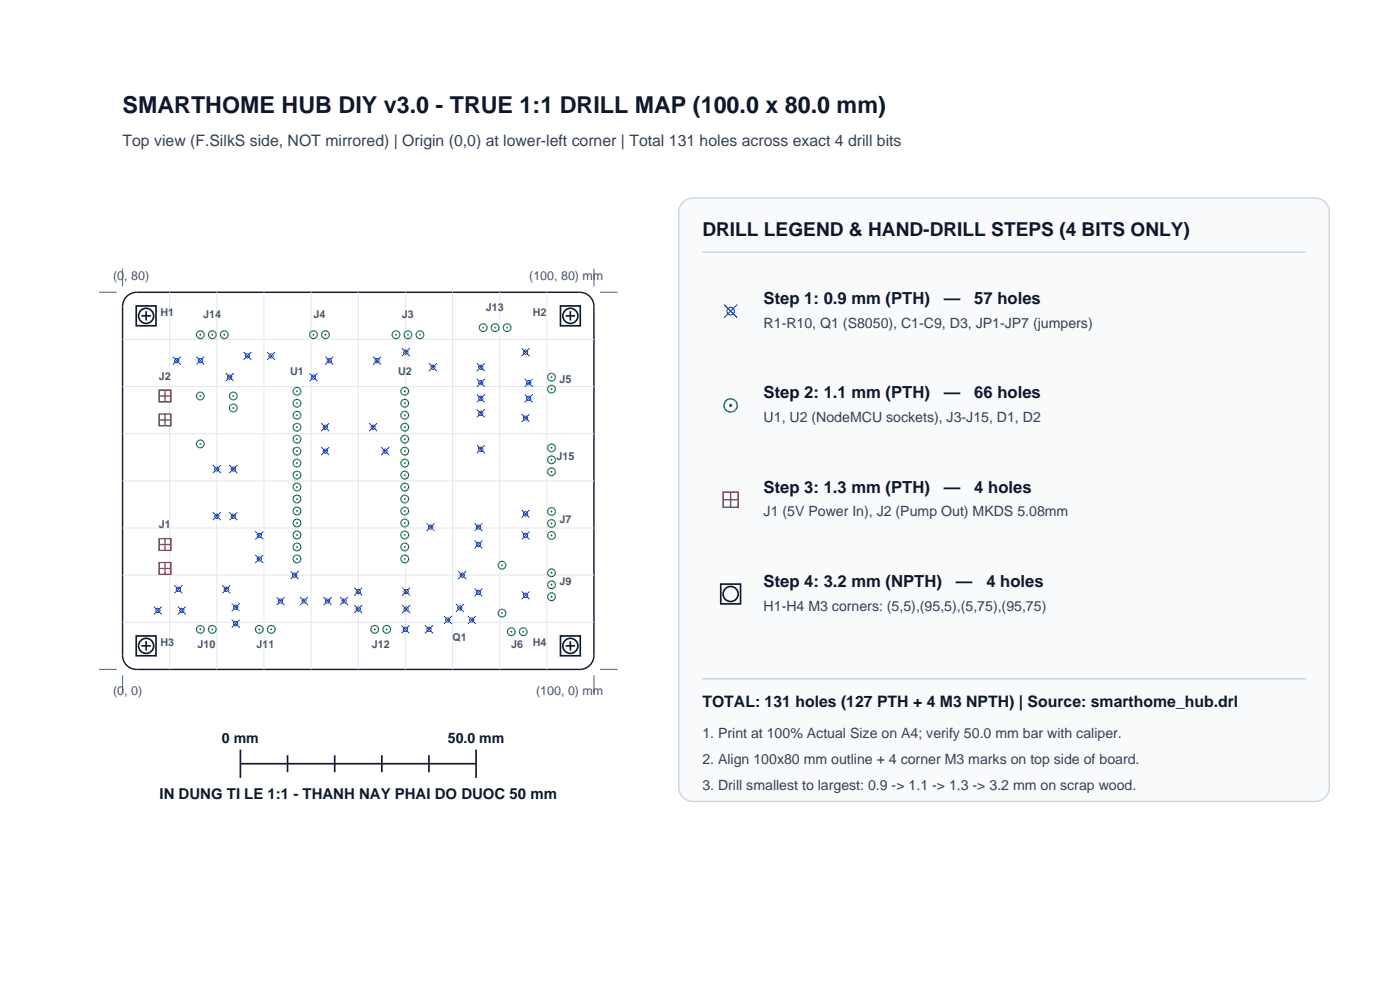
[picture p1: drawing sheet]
<svg xmlns="http://www.w3.org/2000/svg" width="297mm" height="210mm" viewBox="0 0 297 210" stroke-linecap="round" stroke-linejoin="round" font-family="sans-serif">
<path d="M26 57v3.7M126 57v3.7M21 62h3.7M127.3 62h3.7M21 142h3.7M26 143.2v3.8M126 143.2v3.8M127.3 142h3.7" fill="none" stroke="#64748b" stroke-width=".25"/>
<path d="M27.1 62.7l1.2-.6 .7-.1h94a3 3 0 0 1 3 3v74a3 3 0 0 1-3 3h-94a3 3 0 0 1-3-3v-74a2.99 2.99 0 0 1 1.1-2.3z" fill="none" stroke="#0f172a" stroke-width=".3"/>
<g fill="none" stroke="#e2e8f0" stroke-width=".21">
<path d="M26 72h100M36 62v80M46 62v80M56 62v80M66 62v80M76 62v80M86 62v80M96 62v80M106 62v80M116 62v80M26 92h100M26 82h100"/>
<path d="M26 112h100M26 102h100M26 132h100M26 122h100"/>
</g>
<g fill="none" stroke="#1d4ed8" stroke-width=".22">
<path d="M36.7 75.7l1.7 1.7M38.4 75.7l-1.7 1.7M41.7 75.7l1.7 1.7M43.4 75.7l-1.7 1.7M47.9 79.1l1.7 1.7M49.6 79.1l-1.7 1.7M51.6 74.6l1.7 1.7M53.3 74.6l-1.7 1.7M56.7 74.6l1.7 1.7M58.4 74.6l-1.7 1.7M65.7 79.1l1.7 1.7M67.4 79.1l-1.7 1.7"/>
<path d="M69 75.7l1.7 1.7M70.7 75.7l-1.7 1.7M79.1 75.7l1.8 1.7M80.9 75.7l-1.8 1.7M85.2 73.8l1.7 1.7M86.9 73.8l-1.7 1.7M91 77.1l1.7 1.7M92.7 77.1l-1.7 1.7M101.1 77.1l1.7 1.7M102.8 77.1l-1.7 1.7M110.6 73.8l1.7 1.7M112.3 73.8l-1.7 1.7"/>
<path d="M45.2 98.6l1.6 1.7M46.8 98.6l-1.6 1.7M48.6 98.6l1.7 1.7M50.3 98.6l-1.7 1.7M68.2 94.9l1.6 1.6M68.2 89.8l1.6 1.7M69.8 94.9l-1.6 1.6M69.8 89.8l-1.6 1.7M78.3 89.8l1.7 1.7M80 89.8l-1.7 1.7M80.9 94.9l1.6 1.6M82.5 94.9l-1.6 1.6"/>
<path d="M101.1 94.4l1.7 1.7M101.1 86.8l1.7 1.7M101.1 80.3l1.7 1.7M101.1 83.6l1.7 1.7M102.8 94.4l-1.7 1.7M102.8 86.8l-1.7 1.7M102.8 80.3l-1.7 1.7M102.8 83.6l-1.7 1.7M110.6 87.8l1.7 1.7M111.3 80.3l1.7 1.7M111.3 83.6l1.7 1.7M112.3 87.8l-1.7 1.7"/>
<path d="M113 80.3l-1.7 1.7M113 83.6l-1.7 1.7M45.2 108.7l1.6 1.7M46.8 108.7l-1.6 1.7M48.6 108.7l1.7 1.7M50.3 108.7l-1.7 1.7M54.2 117.7l1.7 1.7M54.2 112.7l1.7 1.7M55.9 117.7l-1.7 1.7M55.9 112.7l-1.7 1.7M90.5 110.9l1.7 1.7M92.2 110.9l-1.7 1.7"/>
<path d="M100.7 114.6l1.7 1.7M100.7 110.9l1.7 1.7M102.4 114.6l-1.7 1.7M102.4 110.9l-1.7 1.7M110.6 112.7l1.7 1.7M110.6 108.1l1.7 1.7M112.3 112.7l-1.7 1.7M112.3 108.1l-1.7 1.7M32.6 128.7l1.8 1.7M34.4 128.7l-1.8 1.7M37 124.2l1.7 1.7M37.7 128.7l1.7 1.7"/>
<path d="M38.7 124.2l-1.7 1.7M39.4 128.7l-1.7 1.7M47.1 124.2l1.7 1.7M48.8 124.2l-1.7 1.7M49.1 127.9l1.7 1.7M49.1 131.4l1.7 1.8M50.8 127.9l-1.7 1.7M50.8 131.4l-1.7 1.8M58.7 126.6l1.7 1.7M60.4 126.6l-1.7 1.7M61.6 121.1l1.7 1.7M63.3 121.1l-1.7 1.7"/>
<path d="M63.7 126.6l1.7 1.7M65.4 126.6l-1.7 1.7M68.6 126.6l1.7 1.7M70.3 126.6l-1.7 1.7M72.2 126.6l1.7 1.7M73.9 126.6l-1.7 1.7M75.1 124.6l1.7 1.7M75.1 128.3l1.7 1.8M76.8 124.6l-1.7 1.7M76.8 128.3l-1.7 1.8M85.2 132.7l1.7 1.7M85.3 124.6l1.7 1.7"/>
<path d="M85.3 128.3l1.7 1.8M86.9 132.7l-1.7 1.7M87 124.6l-1.7 1.7M87 128.3l-1.7 1.8M90.1 132.7l1.8 1.7M91.9 132.7l-1.8 1.7M94.2 130.7l1.7 1.7M95.9 130.7l-1.7 1.7M96.7 128.1l1.7 1.7M97.2 121.1l1.7 1.7M98.4 128.1l-1.7 1.7M98.9 121.1l-1.7 1.7"/>
<path d="M99.2 130.7l1.7 1.7M100.7 124.8l1.7 1.7M100.9 130.7l-1.7 1.7M102.4 124.8l-1.7 1.7M110.6 125.4l1.7 1.7M112.3 125.4l-1.7 1.7"/>
<circle cx="37.5" cy="76.5" r=".45"/>
<circle cx="42.5" cy="76.5" r=".45"/>
<circle cx="52.5" cy="75.5" r=".45"/>
<circle cx="57.5" cy="75.5" r=".45"/>
<circle cx="69.8" cy="76.5" r=".45"/>
<circle cx="80" cy="76.5" r=".45"/>
<circle cx="86.1" cy="74.7" r=".45"/>
<circle cx="91.8" cy="77.9" r=".45"/>
<circle cx="102" cy="77.9" r=".45"/>
<circle cx="111.5" cy="74.7" r=".45"/>
<circle cx="46" cy="99.5" r=".45"/>
<circle cx="48.7" cy="80" r=".45"/>
<circle cx="49.5" cy="99.5" r=".45"/>
<circle cx="66.5" cy="80" r=".45"/>
<circle cx="69" cy="90.6" r=".45"/>
<circle cx="69" cy="95.7" r=".45"/>
<circle cx="79.2" cy="90.6" r=".45"/>
<circle cx="81.7" cy="95.7" r=".45"/>
<circle cx="102" cy="84.5" r=".45"/>
<circle cx="102" cy="81.2" r=".45"/>
<circle cx="102" cy="87.7" r=".45"/>
<circle cx="102" cy="95.3" r=".45"/>
<circle cx="111.5" cy="88.7" r=".45"/>
<circle cx="112.2" cy="84.5" r=".45"/>
<circle cx="112.2" cy="81.2" r=".45"/>
<circle cx="46" cy="109.5" r=".45"/>
<circle cx="49.5" cy="109.5" r=".45"/>
<circle cx="55" cy="113.6" r=".45"/>
<circle cx="55" cy="118.6" r=".45"/>
<circle cx="91.3" cy="111.8" r=".45"/>
<circle cx="101.5" cy="115.5" r=".45"/>
<circle cx="101.5" cy="111.8" r=".45"/>
<circle cx="111.5" cy="109" r=".45"/>
<circle cx="111.5" cy="113.6" r=".45"/>
<circle cx="33.5" cy="129.5" r=".45"/>
<circle cx="37.8" cy="125" r=".45"/>
<circle cx="38.6" cy="129.5" r=".45"/>
<circle cx="48" cy="125" r=".45"/>
<circle cx="50" cy="128.8" r=".45"/>
<circle cx="50" cy="132.3" r=".45"/>
<circle cx="59.5" cy="127.5" r=".45"/>
<circle cx="62.5" cy="122" r=".45"/>
<circle cx="64.5" cy="127.5" r=".45"/>
<circle cx="69.5" cy="127.5" r=".45"/>
<circle cx="73" cy="127.5" r=".45"/>
<circle cx="76" cy="129.2" r=".45"/>
<circle cx="76" cy="125.5" r=".45"/>
<circle cx="86" cy="133.5" r=".45"/>
<circle cx="86.2" cy="129.2" r=".45"/>
<circle cx="86.2" cy="125.5" r=".45"/>
<circle cx="91" cy="133.5" r=".45"/>
<circle cx="95" cy="131.5" r=".45"/>
<circle cx="97.5" cy="129" r=".45"/>
<circle cx="98.1" cy="122" r=".45"/>
<circle cx="100.1" cy="131.5" r=".45"/>
<circle cx="101.5" cy="125.7" r=".45"/>
<circle cx="111.5" cy="126.3" r=".45"/>
</g>
<circle cx="42.5" cy="84" r=".82" fill="none" stroke="#15803d" stroke-width=".25"/>
<circle cx="42.5" cy="84" r=".2" fill="#15803d"/>
<circle cx="42.5" cy="94.2" r=".82" fill="none" stroke="#15803d" stroke-width=".25"/>
<circle cx="42.5" cy="94.2" r=".2" fill="#15803d"/>
<circle cx="106.5" cy="119.9" r=".82" fill="none" stroke="#15803d" stroke-width=".25"/>
<circle cx="106.5" cy="119.9" r=".2" fill="#15803d"/>
<circle cx="106.5" cy="130.1" r=".82" fill="none" stroke="#15803d" stroke-width=".25"/>
<circle cx="106.5" cy="130.1" r=".2" fill="#15803d"/>
<circle cx="42.5" cy="133.5" r=".82" fill="none" stroke="#15803d" stroke-width=".25"/>
<circle cx="42.5" cy="133.5" r=".2" fill="#15803d"/>
<circle cx="45" cy="133.5" r=".82" fill="none" stroke="#15803d" stroke-width=".25"/>
<circle cx="45" cy="133.5" r=".2" fill="#15803d"/>
<circle cx="55" cy="133.5" r=".82" fill="none" stroke="#15803d" stroke-width=".25"/>
<circle cx="55" cy="133.5" r=".2" fill="#15803d"/>
<circle cx="57.5" cy="133.5" r=".82" fill="none" stroke="#15803d" stroke-width=".25"/>
<circle cx="57.5" cy="133.5" r=".2" fill="#15803d"/>
<circle cx="79.5" cy="133.5" r=".82" fill="none" stroke="#15803d" stroke-width=".25"/>
<circle cx="79.5" cy="133.5" r=".2" fill="#15803d"/>
<circle cx="82" cy="133.5" r=".82" fill="none" stroke="#15803d" stroke-width=".25"/>
<circle cx="82" cy="133.5" r=".2" fill="#15803d"/>
<circle cx="107.6" cy="69.5" r=".82" fill="none" stroke="#15803d" stroke-width=".25"/>
<circle cx="107.6" cy="69.5" r=".2" fill="#15803d"/>
<circle cx="105" cy="69.5" r=".82" fill="none" stroke="#15803d" stroke-width=".25"/>
<circle cx="105" cy="69.5" r=".2" fill="#15803d"/>
<circle cx="102.5" cy="69.5" r=".82" fill="none" stroke="#15803d" stroke-width=".25"/>
<circle cx="102.5" cy="69.5" r=".2" fill="#15803d"/>
<circle cx="42.5" cy="71" r=".82" fill="none" stroke="#15803d" stroke-width=".25"/>
<circle cx="42.5" cy="71" r=".2" fill="#15803d"/>
<circle cx="45" cy="71" r=".82" fill="none" stroke="#15803d" stroke-width=".25"/>
<circle cx="45" cy="71" r=".2" fill="#15803d"/>
<circle cx="47.6" cy="71" r=".82" fill="none" stroke="#15803d" stroke-width=".25"/>
<circle cx="47.6" cy="71" r=".2" fill="#15803d"/>
<circle cx="117" cy="95" r=".82" fill="none" stroke="#15803d" stroke-width=".25"/>
<circle cx="117" cy="95" r=".2" fill="#15803d"/>
<circle cx="117" cy="97.5" r=".82" fill="none" stroke="#15803d" stroke-width=".25"/>
<circle cx="117" cy="97.5" r=".2" fill="#15803d"/>
<circle cx="117" cy="100.1" r=".82" fill="none" stroke="#15803d" stroke-width=".25"/>
<circle cx="117" cy="100.1" r=".2" fill="#15803d"/>
<circle cx="84" cy="71" r=".82" fill="none" stroke="#15803d" stroke-width=".25"/>
<circle cx="84" cy="71" r=".2" fill="#15803d"/>
<circle cx="86.5" cy="71" r=".82" fill="none" stroke="#15803d" stroke-width=".25"/>
<circle cx="86.5" cy="71" r=".2" fill="#15803d"/>
<circle cx="89.1" cy="71" r=".82" fill="none" stroke="#15803d" stroke-width=".25"/>
<circle cx="89.1" cy="71" r=".2" fill="#15803d"/>
<circle cx="66.5" cy="71" r=".82" fill="none" stroke="#15803d" stroke-width=".25"/>
<circle cx="66.5" cy="71" r=".2" fill="#15803d"/>
<circle cx="69" cy="71" r=".82" fill="none" stroke="#15803d" stroke-width=".25"/>
<circle cx="69" cy="71" r=".2" fill="#15803d"/>
<circle cx="117" cy="80" r=".82" fill="none" stroke="#15803d" stroke-width=".25"/>
<circle cx="117" cy="80" r=".2" fill="#15803d"/>
<circle cx="117" cy="82.5" r=".82" fill="none" stroke="#15803d" stroke-width=".25"/>
<circle cx="117" cy="82.5" r=".2" fill="#15803d"/>
<circle cx="111" cy="134" r=".82" fill="none" stroke="#15803d" stroke-width=".25"/>
<circle cx="111" cy="134" r=".2" fill="#15803d"/>
<circle cx="108.5" cy="134" r=".82" fill="none" stroke="#15803d" stroke-width=".25"/>
<circle cx="108.5" cy="134" r=".2" fill="#15803d"/>
<circle cx="117" cy="113.6" r=".82" fill="none" stroke="#15803d" stroke-width=".25"/>
<circle cx="117" cy="113.6" r=".2" fill="#15803d"/>
<circle cx="117" cy="111" r=".82" fill="none" stroke="#15803d" stroke-width=".25"/>
<circle cx="117" cy="111" r=".2" fill="#15803d"/>
<circle cx="117" cy="108.5" r=".82" fill="none" stroke="#15803d" stroke-width=".25"/>
<circle cx="117" cy="108.5" r=".2" fill="#15803d"/>
<circle cx="49.5" cy="86.5" r=".82" fill="none" stroke="#15803d" stroke-width=".25"/>
<circle cx="49.5" cy="86.5" r=".2" fill="#15803d"/>
<circle cx="49.5" cy="84" r=".82" fill="none" stroke="#15803d" stroke-width=".25"/>
<circle cx="49.5" cy="84" r=".2" fill="#15803d"/>
<circle cx="117" cy="126.6" r=".82" fill="none" stroke="#15803d" stroke-width=".25"/>
<circle cx="117" cy="126.6" r=".2" fill="#15803d"/>
<circle cx="117" cy="124" r=".82" fill="none" stroke="#15803d" stroke-width=".25"/>
<circle cx="117" cy="124" r=".2" fill="#15803d"/>
<circle cx="117" cy="121.5" r=".82" fill="none" stroke="#15803d" stroke-width=".25"/>
<circle cx="117" cy="121.5" r=".2" fill="#15803d"/>
<circle cx="63" cy="83" r=".82" fill="none" stroke="#15803d" stroke-width=".25"/>
<circle cx="63" cy="83" r=".2" fill="#15803d"/>
<circle cx="63" cy="85.5" r=".82" fill="none" stroke="#15803d" stroke-width=".25"/>
<circle cx="63" cy="85.5" r=".2" fill="#15803d"/>
<circle cx="63" cy="88.1" r=".82" fill="none" stroke="#15803d" stroke-width=".25"/>
<circle cx="63" cy="88.1" r=".2" fill="#15803d"/>
<circle cx="63" cy="90.6" r=".82" fill="none" stroke="#15803d" stroke-width=".25"/>
<circle cx="63" cy="90.6" r=".2" fill="#15803d"/>
<circle cx="63" cy="93.2" r=".82" fill="none" stroke="#15803d" stroke-width=".25"/>
<circle cx="63" cy="93.2" r=".2" fill="#15803d"/>
<circle cx="63" cy="95.7" r=".82" fill="none" stroke="#15803d" stroke-width=".25"/>
<circle cx="63" cy="95.7" r=".2" fill="#15803d"/>
<circle cx="63" cy="98.2" r=".82" fill="none" stroke="#15803d" stroke-width=".25"/>
<circle cx="63" cy="98.2" r=".2" fill="#15803d"/>
<circle cx="63" cy="100.8" r=".82" fill="none" stroke="#15803d" stroke-width=".25"/>
<circle cx="63" cy="100.8" r=".2" fill="#15803d"/>
<circle cx="63" cy="103.3" r=".82" fill="none" stroke="#15803d" stroke-width=".25"/>
<circle cx="63" cy="103.3" r=".2" fill="#15803d"/>
<circle cx="63" cy="105.9" r=".82" fill="none" stroke="#15803d" stroke-width=".25"/>
<circle cx="63" cy="105.9" r=".2" fill="#15803d"/>
<circle cx="63" cy="108.4" r=".82" fill="none" stroke="#15803d" stroke-width=".25"/>
<circle cx="63" cy="108.4" r=".2" fill="#15803d"/>
<circle cx="63" cy="110.9" r=".82" fill="none" stroke="#15803d" stroke-width=".25"/>
<circle cx="63" cy="110.9" r=".2" fill="#15803d"/>
<circle cx="63" cy="113.5" r=".82" fill="none" stroke="#15803d" stroke-width=".25"/>
<circle cx="63" cy="113.5" r=".2" fill="#15803d"/>
<circle cx="63" cy="116" r=".82" fill="none" stroke="#15803d" stroke-width=".25"/>
<circle cx="63" cy="116" r=".2" fill="#15803d"/>
<circle cx="63" cy="118.6" r=".82" fill="none" stroke="#15803d" stroke-width=".25"/>
<circle cx="63" cy="118.6" r=".2" fill="#15803d"/>
<circle cx="85.9" cy="83" r=".82" fill="none" stroke="#15803d" stroke-width=".25"/>
<circle cx="85.9" cy="83" r=".2" fill="#15803d"/>
<circle cx="85.9" cy="85.5" r=".82" fill="none" stroke="#15803d" stroke-width=".25"/>
<circle cx="85.9" cy="85.5" r=".2" fill="#15803d"/>
<circle cx="85.9" cy="88.1" r=".82" fill="none" stroke="#15803d" stroke-width=".25"/>
<circle cx="85.9" cy="88.1" r=".2" fill="#15803d"/>
<circle cx="85.9" cy="90.6" r=".82" fill="none" stroke="#15803d" stroke-width=".25"/>
<circle cx="85.9" cy="90.6" r=".2" fill="#15803d"/>
<circle cx="85.9" cy="93.2" r=".82" fill="none" stroke="#15803d" stroke-width=".25"/>
<circle cx="85.9" cy="93.2" r=".2" fill="#15803d"/>
<circle cx="85.9" cy="95.7" r=".82" fill="none" stroke="#15803d" stroke-width=".25"/>
<circle cx="85.9" cy="95.7" r=".2" fill="#15803d"/>
<circle cx="85.9" cy="98.2" r=".82" fill="none" stroke="#15803d" stroke-width=".25"/>
<circle cx="85.9" cy="98.2" r=".2" fill="#15803d"/>
<circle cx="85.9" cy="100.8" r=".82" fill="none" stroke="#15803d" stroke-width=".25"/>
<circle cx="85.9" cy="100.8" r=".2" fill="#15803d"/>
<circle cx="85.9" cy="103.3" r=".82" fill="none" stroke="#15803d" stroke-width=".25"/>
<circle cx="85.9" cy="103.3" r=".2" fill="#15803d"/>
<circle cx="85.9" cy="105.9" r=".82" fill="none" stroke="#15803d" stroke-width=".25"/>
<circle cx="85.9" cy="105.9" r=".2" fill="#15803d"/>
<circle cx="85.9" cy="108.4" r=".82" fill="none" stroke="#15803d" stroke-width=".25"/>
<circle cx="85.9" cy="108.4" r=".2" fill="#15803d"/>
<circle cx="85.9" cy="110.9" r=".82" fill="none" stroke="#15803d" stroke-width=".25"/>
<circle cx="85.9" cy="110.9" r=".2" fill="#15803d"/>
<circle cx="85.9" cy="113.5" r=".82" fill="none" stroke="#15803d" stroke-width=".25"/>
<circle cx="85.9" cy="113.5" r=".2" fill="#15803d"/>
<circle cx="85.9" cy="116" r=".82" fill="none" stroke="#15803d" stroke-width=".25"/>
<circle cx="85.9" cy="116" r=".2" fill="#15803d"/>
<circle cx="85.9" cy="118.6" r=".82" fill="none" stroke="#15803d" stroke-width=".25"/>
<circle cx="85.9" cy="118.6" r=".2" fill="#15803d"/>
<path d="M33.7 82.8h2.5v2.5h-2.5zM33.7 87.8h2.5v2.5h-2.5zM33.7 84h2.5M33.7 89.1h2.5M35 82.7v2.6M35 87.8v2.5M33.7 114.3h2.5v2.5h-2.5zM33.7 119.3h2.5v2.5h-2.5zM33.7 115.5h2.5M35 114.3v2.5M35 119.3v2.5M33.7 120.6h2.5" fill="none" stroke="#dc2626" stroke-width=".28"/>
<g fill="none" stroke="#0f172a" stroke-width=".35">
<path d="M28.9 64.9h4.2v4.2h-4.2zM30 67h2M31 66v2M118.9 64.9h4.2v4.2h-4.2zM120 67h2M121 66v2M28.9 134.9h4.2v4.2h-4.2zM30 137h2M31 136v2M118.9 134.9h4.2v4.2h-4.2zM120 137h2M121 136v2"/>
<path d="M51 159v6M101 159v6M51 162h50M61 160.2v3.6M71 160.2v3.6M81 160.2v3.6M91 160.2v3.6"/>
<circle cx="31" cy="67" r="1.6"/>
<circle cx="121" cy="67" r="1.6"/>
<circle cx="31" cy="137" r="1.6"/>
<circle cx="121" cy="137" r="1.6"/>
</g>
<path d="M145.1 42.7l1.2-.6 .7-.1h132a3 3 0 0 1 3 3v122a3 3 0 0 1-3 3h-132a3 3 0 0 1-3-3v-122a2.99 2.99 0 0 1 1.1-2.3z" fill-rule="evenodd" fill="#f8fafc" stroke="#cbd5e1" stroke-width=".3"/>
<path d="M149 53.5h128" fill="none" stroke="#cbd5e1" stroke-width=".3"/>
<g fill="none" stroke="#1d4ed8" stroke-width=".25">
<path d="M153.6 64.6l2.8 2.8M156.4 64.6l-2.8 2.8"/>
<circle cx="155" cy="66" r=".8"/>
</g>
<circle cx="155" cy="86" r="1.4" fill="none" stroke="#15803d" stroke-width=".3"/>
<circle cx="155" cy="86" r=".35" fill="#15803d"/>
<path d="M153.4 104.4h3.2v3.2h-3.2zM153.4 106h3.2M155 104.4v3.2" fill="none" stroke="#dc2626" stroke-width=".3"/>
<g fill="none" stroke="#0f172a" stroke-width=".35">
<path d="M152.9 123.9h4.2v4.2h-4.2z"/>
<circle cx="155" cy="126" r="1.6"/>
</g>
<path d="M149 144h128" fill="none" stroke="#cbd5e1" stroke-width=".35"/>
<text font-size="4.9" fill="#0f172a" x="26" y="24">SMARTHOME HUB DIY v3.0 - TRUE 1:1 DRILL MAP (100.0 x 80.0 mm)</text>
<text font-size="4.1" fill="#0f172a" x="149" y="50">DRILL LEGEND &amp; HAND-DRILL STEPS (4 BITS ONLY)</text>
<g font-size="3.5" fill="#0f172a">
<text x="162" y="64.5">Step 1: 0.9 mm (PTH)</text>
<text x="200.2" y="64.5">—</text>
<text x="206.7" y="64.5">57 holes</text>
<text x="162" y="84.5">Step 2: 1.1 mm (PTH)</text>
<text x="200.2" y="84.5">—</text>
<text x="206.7" y="84.5">66 holes</text>
<text x="162" y="104.5">Step 3: 1.3 mm (PTH)</text>
<text x="200.2" y="104.5">—</text>
<text x="206.7" y="104.5">4 holes</text>
<text x="162" y="124.5">Step 4: 3.2 mm (NPTH)</text>
<text x="202.8" y="124.5">—</text>
<text x="209.2" y="124.5">4 holes</text>
</g>
<text font-size="3.4" fill="#334155" x="26" y="31">Top view (F.SilkS side, NOT mirrored) | Origin (0,0) at lower-left corner | Total 131 holes across exact 4 drill bits</text>
<text font-size="3.4" fill="#0f172a" x="149" y="150">TOTAL: 131 holes (127 PTH + 4 M3 NPTH) | Source: smarthome_hub.drl</text>
<text font-size="3.2" fill="#0f172a" x="33.8" y="169.5">IN DUNG TI LE 1:1 - THANH NAY PHAI DO DUOC 50 mm</text>
<g font-size="3" fill="#334155">
<text x="162" y="69.5">R1-R10, Q1 (S8050), C1-C9, D3, JP1-JP7 (jumpers)</text>
<text x="162" y="89.5">U1, U2 (NodeMCU sockets), J3-J15, D1, D2</text>
<text x="162" y="109.5">J1 (5V Power In), J2 (Pump Out) MKDS 5.08mm</text>
<text x="162" y="129.5">H1-H4 M3 corners: (5,5),(95,5),(5,75),(95,75)</text>
<text x="149" y="156.5">1. Print at 100% Actual Size on A4; verify 50.0 mm bar with caliper.</text>
<text x="149" y="162">2. Align 100x80 mm outline + 4 corner M3 marks on top side of board.</text>
<text x="149" y="167.5">3. Drill smallest to largest: 0.9 -&gt; 1.1 -&gt; 1.3 -&gt; 3.2 mm on scrap wood.</text>
</g>
<g font-size="3" fill="#0f172a">
<text x="47.1" y="157.5">0 mm</text>
<text x="95" y="157.5">50.0 mm</text>
</g>
<g font-size="2.6" fill="#475569">
<text x="24" y="59.5">(0, 80)</text>
<text x="112.3" y="59.5">(100, 80) mm</text>
<text x="24" y="147.5">(0, 0)</text>
<text x="113.7" y="147.5">(100, 0) mm</text>
</g>
<g font-size="2.3" fill="#475569">
<text x="103.1" y="66">J13</text>
<text x="34" y="67">H1</text>
<text x="43.1" y="67.5">J14</text>
<text x="66.5" y="67.5">J4</text>
<text x="85.2" y="67.5">J3</text>
<text x="113" y="67">H2</text>
<text x="33.7" y="80.5">J2</text>
<text x="61.5" y="79.5">U1</text>
<text x="84.4" y="79.5">U2</text>
<text x="118.7" y="81.3">J5</text>
<text x="118.1" y="97.5">J15</text>
<text x="33.7" y="112">J1</text>
<text x="118.7" y="111">J7</text>
<text x="118.7" y="124">J9</text>
<text x="34" y="137">H3</text>
<text x="41.9" y="137.5">J10</text>
<text x="54.4" y="137.5">J11</text>
<text x="78.9" y="137.5">J12</text>
<text x="96" y="136">Q1</text>
<text x="108.4" y="137.5">J6</text>
<text x="113" y="137">H4</text>
</g>
</svg>
